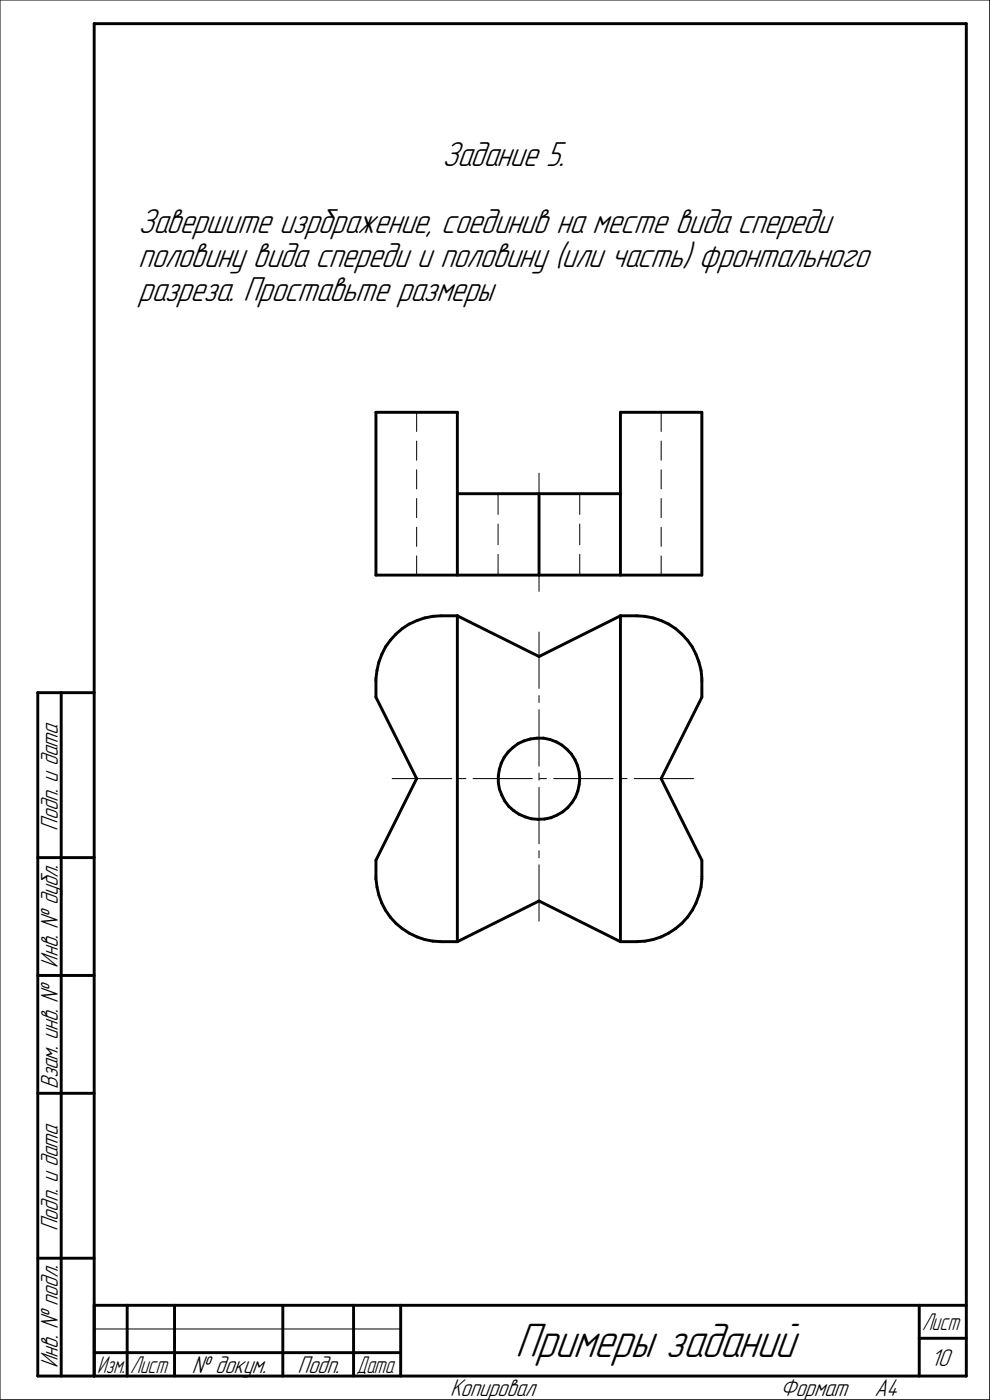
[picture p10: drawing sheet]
<svg xmlns="http://www.w3.org/2000/svg" width="210mm" height="297mm" viewBox="0 0 210 297" stroke-linecap="round" stroke-linejoin="round" font-family="sans-serif">
<g fill="none" stroke="#000" stroke-width=".21">
<path d="M0 0v297zM0 0h210zM210 0v297zM88.4 87.5v4.1zM88.4 93.6v4zM88.4 99.7v4zM140.3 87.5v4.1zM140.3 93.6v4zM140.3 99.7v4zM88.4 105.8v4zM88.4 111.9v4zM88.4 118v4z"/>
<path d="M105.7 104.8v4.4zM105.7 111.2v4.4zM105.7 117.6v4.4zM114.4 100.4v10.3zM114.4 112.2v1.5zM114.4 115.2v10.3zM123 104.8v4.4zM123 111.2v4.4zM123 117.6v4.4zM140.3 105.8v4zM140.3 111.9v4zM140.3 118v4z"/>
<path d="M114.4 134.1v12zM114.4 147.6v1.5zM114.4 150.6v12zM83.2 165.2h12.6zM97.3 165.2h1.5zM100.4 165.2h12.5zM114.4 164v1.6zM114.4 167.1v11.9zM114.5 165.2h1.4zM117.5 165.2h12.5zM131.6 165.2h1.4zM134.6 165.2h12.6z"/>
<path d="M114.4 180.5v1.5zM114.4 183.5v12zM0 297h210zM20 282h65z"/>
</g>
<g fill="none" stroke="#000" stroke-width=".62">
<path d="M20 5v287zM20 5h185zM205 5v287zM79.8 87.5v34.5zM79.8 87.5h17.2zM97 87.5v34.5zM131.6 87.5h17.3zM131.6 87.5v34.5zM148.9 87.5v34.5zM97 104.8h34.6zM114.4 104.8v17.2zM79.8 122h69.1z"/>
<path d="M81 138.9l-.6 1.6zM81.8 137.3l-.8 1.6zM82.8 135.9l-1 1.4zM84 134.6l1.3-1.2zM84 134.6l-1.2 1.3zM85.3 133.4l1.5-1zM86.8 132.4l1.6-.7zM88.4 131.7l1.7-.6zM90.1 131.1l1.7-.3zM91.8 130.8l1.8-.1zM93.6 130.7h3.4zM97 130.7l17.4 8.6z"/>
<path d="M97 130.7v69.1zM114.4 139.3l17.2-8.6zM131.6 130.7h3.5zM131.6 130.7v69.1zM135.1 130.7l1.7 .1zM136.8 130.8l1.8 .3zM138.6 131.1l1.7 .6zM140.3 131.7l1.5 .7zM141.8 132.4l1.5 1zM143.3 133.4l1.4 1.2zM144.7 134.6l1.2 1.3zM145.9 135.9l1 1.4z"/>
<path d="M146.9 137.3l.8 1.6zM147.7 138.9l.6 1.6zM8 147v145zM8 147h12zM13 147v145zM79.8 144v.5zM79.8 144.5v3.4zM79.8 147.9l8.6 17.3zM80 142.2l-.2 1.8zM80.4 140.5l-.4 1.7zM107.8 159.6l1-1zM107.8 159.6l-.8 1.1z"/>
<path d="M108.8 158.6l1.2-.8zM110 157.8l1.2-.6zM111.2 157.2l1.4-.4zM112.6 156.8l1.3-.2zM113.9 156.6h1.4zM115.3 156.6l1.4 .3zM116.7 156.9l1.3 .5zM118 157.4l1.2 .7zM119.2 158.1l1.1 .9zM120.3 159l.9 1zM148.3 140.5l.4 1.7zM148.7 142.2l.2 1.8z"/>
<path d="M148.9 144v.5zM148.9 144.5v3.4zM148.9 147.9l-8.6 17.3zM88.4 165.2l-8.6 17.3zM105.7 164.6v1.5zM105.7 166.1l.2 1.3zM105.9 163.2l-.2 1.4zM105.9 167.4l.6 1.3zM106.3 161.9l-.4 1.3zM106.5 168.7l.6 1.3zM107 160.7l-.7 1.2zM107.1 170l.8 1.1z"/>
<path d="M107.9 171.1l1 .9zM108.9 172l1.2 .8zM110.1 172.8l1.3 .5zM111.4 173.3l1.3 .4zM112.7 173.7l1.4 .1zM114.1 173.8h1.4zM115.5 173.8l1.4-.3zM116.9 173.5l1.3-.6zM118.2 172.9l1.2-.6zM119.4 172.3l1.1-.9zM121.2 160l.8 1.2zM121.4 170.3l-.9 1.1z"/>
<path d="M122 161.2l.5 1.3zM122.1 169.1l-.7 1.2zM122.5 162.5l.4 1.4zM122.6 167.8l-.5 1.3zM122.9 163.9l.1 1.3zM122.9 166.5l-.3 1.3zM123 165.2l-.1 1.3zM140.3 165.2l8.6 17.3zM8 182h12zM79.8 186.5l.2 1.7zM79.8 186v.5zM79.8 182.5v3.5z"/>
<path d="M80 188.2l.4 1.7zM80.4 189.9l.6 1.7zM81 191.6l.8 1.6zM81.8 193.2l1 1.4zM82.8 194.6l1.2 1.3zM84 195.9l1.3 1.1zM85.3 197l1.5 1zM86.8 198l1.6 .8zM88.4 198.8l1.7 .6zM90.1 199.4l1.7 .3zM91.8 199.7l1.8 .1zM93.6 199.8h3.4z"/>
<path d="M97 199.8l17.4-8.6zM114.4 191.2l17.2 8.6zM131.6 199.8h3.5zM135.1 199.8l1.7-.1zM136.8 199.7l1.8-.3zM138.6 199.4l1.7-.6zM140.3 198.8l1.5-.8zM141.8 198l1.5-1zM143.3 197l1.4-1.1zM145.9 194.6l-1.2 1.3zM146.9 193.2l-1 1.4zM147.7 191.6l-.8 1.6z"/>
<path d="M148.3 189.9l-.6 1.7zM148.7 188.2l-.4 1.7zM148.9 186.5l-.2 1.7zM148.9 186v.5zM148.9 182.5v3.5zM8 207h12zM8 232h12zM8 267h12zM20 277h185zM20 277v15zM27 277v15zM37 277v15z"/>
<path d="M60 277v15zM75 277v15zM85 277v15zM195 277v15zM8 292h12zM20 292h185zM20 287h7zM27 287h10zM37 287h23zM60 287h15zM75 287h10zM195 284h10z"/>
</g>
<g fill="#fff" stroke="#fff" stroke-width=".21">
<path d="M93.8 29.6h29.6zM93.8 29.7h29.6zM93.8 29.7h29.6zM93.8 29.8h29.6zM93.8 29.9h29.6zM93.8 29.9h29.6zM93.8 30h29.6zM93.8 30h29.6zM93.8 30.1h29.6zM93.8 30.1h29.6zM93.8 30.2h29.6zM93.8 30.3h29.6zM93.8 30.3h29.6zM93.8 30.4h29.6zM93.8 30.4h29.6zM93.8 30.5h29.6zM93.8 30.5h29.6zM93.8 30.6h29.6zM93.8 30.6h29.6zM93.8 30.7h29.6zM93.8 30.8h29.6zM93.8 30.8h29.6zM93.8 30.9h29.6zM93.8 30.9h29.6zM93.8 31h29.6zM93.8 31h29.6zM93.8 31.1h29.6zM93.8 31.2h29.6zM93.8 31.2h29.6zM93.8 31.3h29.6zM93.8 31.3h29.6zM93.8 31.4h29.6zM93.8 31.4h29.6zM93.8 31.5h29.6zM93.8 31.6h29.6zM93.8 31.6h29.6zM93.8 31.7h29.6zM93.8 31.7h29.6zM93.8 31.8h29.6zM93.8 31.8h29.6zM93.8 31.9h29.6zM93.8 31.9h29.6zM93.8 32h29.6zM93.8 32.1h29.6zM93.8 32.1h29.6zM93.8 32.2h29.6zM93.8 32.2h29.6zM93.8 32.3h29.6zM93.8 32.3h29.6zM93.8 32.4h29.6zM93.8 32.5h29.6zM93.8 32.5h29.6zM93.8 32.6h29.6zM93.8 32.6h29.6zM93.8 32.7h29.6zM93.8 32.7h29.6zM93.8 32.8h29.6zM93.8 32.9h29.6zM93.8 32.9h29.6zM93.8 33h29.6zM93.8 33h29.6zM93.8 33.1h29.6zM93.8 33.1h29.6zM93.8 33.2h29.6zM93.8 33.2h29.6zM93.8 33.3h29.6zM93.8 33.4h29.6zM93.8 33.4h29.6zM93.8 33.5h29.6zM93.8 33.5h29.6zM93.8 33.6h29.6zM93.8 33.6h29.6zM93.8 33.7h29.6zM93.8 33.8h29.6zM93.8 33.8h29.6zM93.8 33.9h29.6zM93.8 33.9h29.6zM93.8 34h29.6zM93.8 34h29.6zM93.8 34.1h29.6zM93.8 34.1h29.6zM93.8 34.2h29.6zM93.8 34.3h29.6zM93.8 34.3h29.6zM93.8 34.4h29.6zM93.8 34.4h29.6zM93.8 34.5h29.6zM93.8 34.5h29.6zM93.8 34.6h29.6zM93.8 34.7h29.6zM93.8 34.7h29.6zM93.8 34.8h29.6zM93.8 34.8h29.6zM93.8 34.9h29.6zM93.8 34.9h29.6zM93.8 35h29.6zM93.8 35.1h29.6zM93.8 35.1h29.6zM93.8 35.2h29.6zM93.8 35.2h29.6zM93.8 35.3h29.6zM93.8 35.3h29.6zM93.8 35.4h29.6zM93.8 35.4h29.6zM93.8 35.5h29.6zM93.8 35.6h29.6zM93.8 35.6h29.6zM93.8 35.7h29.6zM93.8 35.7h29.6zM93.8 35.8h29.6zM93.8 35.8h29.6zM93.8 35.9h29.6zM93.8 36h29.6zM93.8 36h29.6zM93.8 36.1h29.6zM93.8 36.1h29.6zM93.8 36.2h29.6zM93.8 36.2h29.6zM93.8 36.3h29.6zM93.8 36.4h29.6zM93.8 36.4h29.6zM93.8 36.5h29.6zM93.8 36.5h29.6zM93.8 36.6h29.6zM93.8 36.6h29.6zM93.8 36.7h29.6z"/>
<path d="M29.4 43.9h150.4zM29.4 44h150.4zM29.4 44h150.4zM29.4 44.1h150.4zM29.4 44.1h150.4zM29.4 44.2h150.4zM29.4 44.3h150.4zM29.4 44.3h150.4zM29.4 44.4h150.4zM29.4 44.4h150.4zM29.4 44.5h150.4zM29.4 44.5h150.4zM29.4 44.6h150.4zM29.4 44.6h150.4zM29.4 44.7h150.4zM29.4 44.8h150.4zM29.4 44.8h150.4zM29.4 44.9h150.4zM29.4 44.9h150.4zM29.4 45h150.4zM29.4 45h150.4zM29.4 45.1h150.4zM29.4 45.2h150.4zM29.4 45.2h150.4zM29.4 45.3h150.4zM29.4 45.3h150.4zM29.4 45.4h150.4zM29.4 45.4h150.4zM29.4 45.5h150.4zM29.4 45.6h150.4zM29.4 45.6h150.4zM29.4 45.7h150.4zM29.4 45.7h150.4zM29.4 45.8h150.4zM29.4 45.8h150.4zM29.4 45.9h150.4zM29.4 45.9h150.4zM29.4 46h150.4zM29.4 46.1h150.4zM29.4 46.1h150.4zM29.4 46.2h150.4zM29.4 46.2h150.4zM29.4 46.3h150.4zM29.4 46.3h150.4zM29.4 46.4h150.4zM29.4 46.5h150.4zM29.4 46.5h150.4zM29.4 46.6h150.4zM29.4 46.6h150.4zM29.4 46.7h150.4zM29.4 46.7h150.4zM29.4 46.8h150.4zM29.4 46.8h150.4zM29.4 46.9h150.4zM29.4 47h150.4zM29.4 47h150.4zM29.4 47.1h150.4zM29.4 47.1h150.4zM29.4 47.2h150.4zM29.4 47.2h150.4zM29.4 47.3h150.4zM29.4 47.4h150.4zM29.4 47.4h150.4zM29.4 47.5h150.4zM29.4 47.5h150.4zM29.4 47.6h150.4zM29.4 47.6h150.4zM29.4 47.7h150.4zM29.4 47.8h150.4zM29.4 47.8h150.4zM29.4 47.9h150.4zM29.4 47.9h150.4zM29.4 48h150.4zM29.4 48h150.4zM29.4 48.1h150.4zM29.4 48.1h150.4zM29.4 48.2h150.4zM29.4 48.3h150.4zM29.4 48.3h150.4zM29.4 48.4h150.4zM29.4 48.4h150.4zM29.4 48.5h150.4zM29.4 48.5h150.4zM29.4 48.6h150.4zM29.4 48.7h150.4zM29.4 48.7h150.4zM29.4 48.8h150.4zM29.4 48.8h150.4zM29.4 48.9h150.4zM29.4 48.9h150.4zM29.4 49h150.4zM29.4 49.1h150.4zM29.4 49.1h150.4zM29.4 49.2h150.4zM29.4 49.2h150.4zM29.4 49.3h150.4zM29.4 49.3h150.4zM29.4 49.4h150.4zM29.4 49.4h150.4zM29.4 49.5h150.4zM29.4 49.6h150.4zM29.4 49.6h150.4zM29.4 49.7h150.4zM29.4 49.7h150.4zM29.4 49.8h150.4zM29.4 49.8h150.4zM29.4 49.9h150.4zM29.4 50h150.4zM29.4 50h150.4zM29.4 50.1h150.4zM29.4 50.1h150.4zM29.4 50.2h150.4zM29.4 50.2h150.4zM29.4 50.3h150.4zM29.4 50.3h150.4zM29.4 50.4h150.4zM29.4 50.5h150.4zM29.4 50.5h150.4zM29.4 50.6h150.4zM29.4 50.6h150.4zM29.4 50.7h150.4zM29.4 50.7h150.4zM29.4 50.8h150.4zM29.4 50.9h150.4zM29.4 50.9h150.4zM29.4 51h150.4z"/>
<path d="M29.4 51h158.5zM29.4 51.1h158.5zM29.4 51.1h158.5zM29.4 51.2h158.5zM29.4 51.3h158.5zM29.4 51.3h158.5zM29.4 51.4h158.5zM29.4 51.4h158.5zM29.4 51.5h158.5zM29.4 51.5h158.5zM29.4 51.6h158.5zM29.4 51.6h158.5zM29.4 51.7h158.5zM29.4 51.8h158.5zM29.4 51.8h158.5zM29.4 51.9h158.5zM29.4 51.9h158.5zM29.4 52h158.5zM29.4 52h158.5zM29.4 52.1h158.5zM29.4 52.2h158.5zM29.4 52.2h158.5zM29.4 52.3h158.5zM29.4 52.3h158.5zM29.4 52.4h158.5zM29.4 52.4h158.5zM29.4 52.5h158.5zM29.4 52.5h158.5zM29.4 52.6h158.5zM29.4 52.7h158.5zM29.4 52.7h158.5zM29.4 52.8h158.5zM29.4 52.8h158.5zM29.4 52.9h158.5zM29.4 52.9h158.5zM29.4 53h158.5zM29.4 53.1h158.5zM29.4 53.1h158.5zM29.4 53.2h158.5zM29.4 53.2h158.5zM29.4 53.3h158.5zM29.4 53.3h158.5zM29.4 53.4h158.5zM29.4 53.5h158.5zM29.4 53.5h158.5zM29.4 53.6h158.5zM29.4 53.6h158.5zM29.4 53.7h158.5zM29.4 53.7h158.5zM29.4 53.8h158.5zM29.4 53.8h158.5zM29.4 53.9h158.5zM29.4 54h158.5zM29.4 54h158.5zM29.4 54.1h158.5zM29.4 54.1h158.5zM29.4 54.2h158.5zM29.4 54.2h158.5zM29.4 54.3h158.5zM29.4 54.4h158.5zM29.4 54.4h158.5zM29.4 54.5h158.5zM29.4 54.5h158.5zM29.4 54.6h158.5zM29.4 54.6h158.5zM29.4 54.7h158.5zM29.4 54.8h158.5zM29.4 54.8h158.5zM29.4 54.9h158.5zM29.4 54.9h158.5zM29.4 55h158.5zM29.4 55h158.5zM29.4 55.1h158.5zM29.4 55.1h158.5zM29.4 55.2h158.5zM29.4 55.3h158.5zM29.4 55.3h158.5zM29.4 55.4h158.5zM29.4 55.4h158.5zM29.4 55.5h158.5zM29.4 55.5h158.5zM29.4 55.6h158.5zM29.4 55.7h158.5zM29.4 55.7h158.5zM29.4 55.8h158.5zM29.4 55.8h158.5zM29.4 55.9h158.5zM29.4 55.9h158.5zM29.4 56h158.5zM29.4 56h158.5zM29.4 56.1h158.5zM29.4 56.2h158.5zM29.4 56.2h158.5zM29.4 56.3h158.5zM29.4 56.3h158.5zM29.4 56.4h158.5zM29.4 56.4h158.5zM29.4 56.5h158.5zM29.4 56.6h158.5zM29.4 56.6h158.5zM29.4 56.7h158.5zM29.4 56.7h158.5zM29.4 56.8h158.5zM29.4 56.8h158.5zM29.4 56.9h158.5zM29.4 57h158.5zM29.4 57h158.5zM29.4 57.1h158.5zM29.4 57.1h158.5zM29.4 57.2h158.5zM29.4 57.2h158.5zM29.4 57.3h158.5zM29.4 57.3h158.5zM29.4 57.4h158.5zM29.4 57.5h158.5zM29.4 57.5h158.5zM29.4 57.6h158.5zM29.4 57.6h158.5zM29.4 57.7h158.5zM29.4 57.7h158.5zM29.4 57.8h158.5zM29.4 57.9h158.5zM29.4 57.9h158.5zM29.4 58h158.5zM29.4 58h158.5zM29.4 58.1h158.5zM29.4 58.1h158.5z"/>
<path d="M29.4 58.2h76.8zM29.4 58.3h76.8zM29.4 58.3h76.8zM29.4 58.4h76.8zM29.4 58.4h76.8zM29.4 58.5h76.8zM29.4 58.5h76.8zM29.4 58.6h76.8zM29.4 58.6h76.8zM29.4 58.7h76.8zM29.4 58.8h76.8zM29.4 58.8h76.8zM29.4 58.9h76.8zM29.4 58.9h76.8zM29.4 59h76.8zM29.4 59h76.8zM29.4 59.1h76.8zM29.4 59.2h76.8zM29.4 59.2h76.8zM29.4 59.3h76.8zM29.4 59.3h76.8zM29.4 59.4h76.8zM29.4 59.4h76.8zM29.4 59.5h76.8zM29.4 59.5h76.8zM29.4 59.6h76.8zM29.4 59.7h76.8zM29.4 59.7h76.8zM29.4 59.8h76.8zM29.4 59.8h76.8zM29.4 59.9h76.8zM29.4 59.9h76.8zM29.4 60h76.8zM29.4 60.1h76.8zM29.4 60.1h76.8zM29.4 60.2h76.8zM29.4 60.2h76.8zM29.4 60.3h76.8zM29.4 60.3h76.8zM29.4 60.4h76.8zM29.4 60.5h76.8zM29.4 60.5h76.8zM29.4 60.6h76.8zM29.4 60.6h76.8zM29.4 60.7h76.8zM29.4 60.7h76.8zM29.4 60.8h76.8zM29.4 60.8h76.8zM29.4 60.9h76.8zM29.4 61h76.8zM29.4 61h76.8zM29.4 61.1h76.8zM29.4 61.1h76.8zM29.4 61.2h76.8zM29.4 61.2h76.8zM29.4 61.3h76.8zM29.4 61.4h76.8zM29.4 61.4h76.8zM29.4 61.5h76.8zM29.4 61.5h76.8zM29.4 61.6h76.8zM29.4 61.6h76.8zM29.4 61.7h76.8zM29.4 61.8h76.8zM29.4 61.8h76.8zM29.4 61.9h76.8zM29.4 61.9h76.8zM29.4 62h76.8zM29.4 62h76.8zM29.4 62.1h76.8zM29.4 62.1h76.8zM29.4 62.2h76.8zM29.4 62.3h76.8zM29.4 62.3h76.8zM29.4 62.4h76.8zM29.4 62.4h76.8zM29.4 62.5h76.8zM29.4 62.5h76.8zM29.4 62.6h76.8zM29.4 62.7h76.8zM29.4 62.7h76.8zM29.4 62.8h76.8zM29.4 62.8h76.8zM29.4 62.9h76.8zM29.4 62.9h76.8zM29.4 63h76.8zM29.4 63h76.8zM29.4 63.1h76.8zM29.4 63.2h76.8zM29.4 63.2h76.8zM29.4 63.3h76.8zM29.4 63.3h76.8zM29.4 63.4h76.8zM29.4 63.4h76.8zM29.4 63.5h76.8zM29.4 63.6h76.8zM29.4 63.6h76.8zM29.4 63.7h76.8zM29.4 63.7h76.8zM29.4 63.8h76.8zM29.4 63.8h76.8zM29.4 63.9h76.8zM29.4 64h76.8zM29.4 64h76.8zM29.4 64.1h76.8zM29.4 64.1h76.8zM29.4 64.2h76.8zM29.4 64.2h76.8zM29.4 64.3h76.8zM29.4 64.3h76.8zM29.4 64.4h76.8zM29.4 64.5h76.8zM29.4 64.5h76.8zM29.4 64.6h76.8zM29.4 64.6h76.8zM29.4 64.7h76.8zM29.4 64.7h76.8zM29.4 64.8h76.8zM29.4 64.9h76.8zM29.4 64.9h76.8zM29.4 65h76.8zM29.4 65h76.8zM29.4 65.1h76.8zM29.4 65.1h76.8zM29.4 65.2h76.8zM29.4 65.2h76.8z"/>
</g>
<text font-size="10.9" x="109.3" y="288">Примеры заданий</text>
<g font-size="7.8">
<text x="93.8" y="35.2">Задание 5.</text>
<text x="29.3" y="49.5">Завершите изрбражение, соединив на месте вида спереди</text>
<text x="29.3" y="56.6">половину вида спереди и половину (или часть) фронтального</text>
<text x="29.3" y="63.8">разреза. Проставьте размеры</text>
</g>
<g font-size="5.5">
<text x="12.3" y="176.2" transform="rotate(-90 12.3 176.2)">Подп. и дата</text>
<text x="12.3" y="205.3" transform="rotate(-90 12.3 205.3)">Инв. № дубл.</text>
<text x="12.3" y="231.1" transform="rotate(-90 12.3 231.1)">Взам. инв. №</text>
<text x="12.3" y="261.2" transform="rotate(-90 12.3 261.2)">Подп. и дата</text>
<text x="12.3" y="290.3" transform="rotate(-90 12.3 290.3)">Инв. № подл.</text>
<text x="40.7" y="291.3">№ докум.</text>
<text x="63.1" y="291.3">Подп.</text>
<text x="197.5" y="289.8">10</text>
<text x="95.5" y="296.3">Копировал</text>
<text x="165.5" y="296.3">Формат</text>
<text x="185.5" y="296.3">A4</text>
</g>
<g font-size="5.4">
<text x="195.6" y="282.3">Лист</text>
<text x="20.6" y="291.3">Изм.</text>
<text x="27.6" y="291.3">Лист</text>
<text x="75.6" y="291.3">Дата</text>
</g>
</svg>
